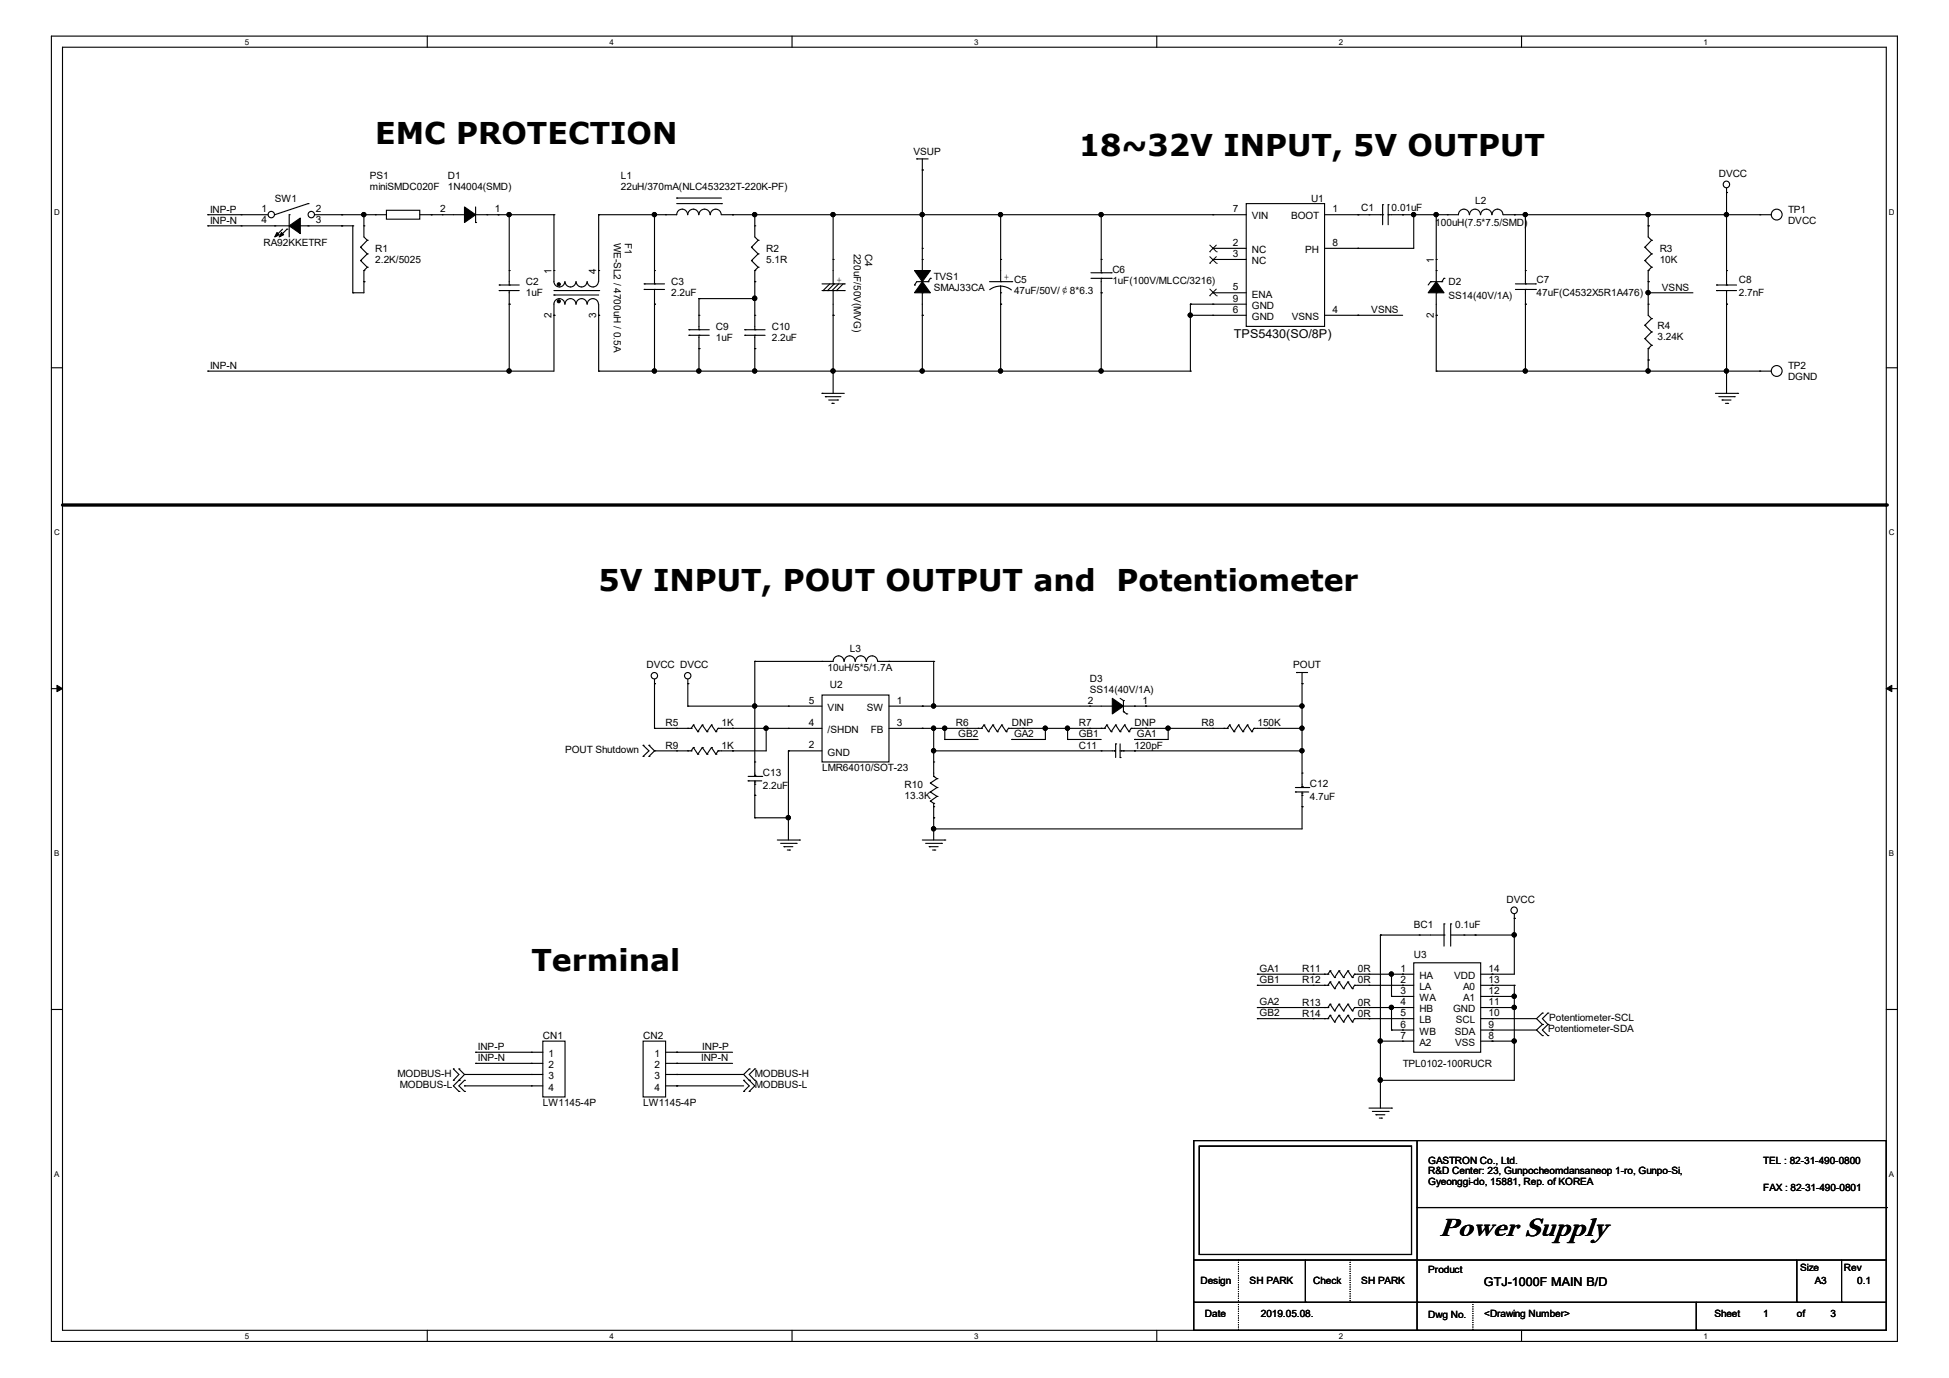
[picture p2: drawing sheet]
<svg xmlns="http://www.w3.org/2000/svg" width="297mm" height="210mm" viewBox="0 0 297 210" stroke-linecap="round" stroke-linejoin="round" font-family="sans-serif">
<path d="M7.8 5.5h281.3v198.9h-281.3zM9.5 7.2h277.9v195.5h-277.9z" fill="none" stroke="#000" stroke-width=".17"/>
<g fill="#fff">
<path d="M37.3 5.7h.6v1.3h-.6z"/>
<path d="M37.3 202.9h.6v1.4h-.6z"/>
</g>
<path d="M65.1 5.5v1.7M65.1 202.7v1.7" fill="none" stroke="#000" stroke-width=".17"/>
<g fill="#fff">
<path d="M92.9 5.7h.6v1.3h-.6z"/>
<path d="M92.9 202.9h.6v1.4h-.6z"/>
</g>
<path d="M120.7 5.5v1.7M120.7 202.7v1.7" fill="none" stroke="#000" stroke-width=".17"/>
<g fill="#fff">
<path d="M148.5 5.7h.6v1.3h-.6z"/>
<path d="M148.5 202.9h.6v1.4h-.6z"/>
</g>
<path d="M176.3 5.5v1.7M176.3 202.7v1.7" fill="none" stroke="#000" stroke-width=".17"/>
<g fill="#fff">
<path d="M204 5.7h.7v1.3h-.7z"/>
<path d="M204 202.9h.7v1.4h-.7z"/>
</g>
<path d="M231.9 5.5v1.7M231.9 202.7v1.7" fill="none" stroke="#000" stroke-width=".17"/>
<g fill="#fff">
<path d="M259.6 5.7h.7v1.3h-.7z"/>
<path d="M259.6 202.9h.7v1.4h-.7z"/>
<path d="M8.3 31.6h.8v1.4h-.8z"/>
<path d="M287.9 31.6h.8v1.4h-.8z"/>
<path d="M8.3 80.5h.8v1.3h-.8z"/>
<path d="M287.9 80.5h.8v1.3h-.8z"/>
</g>
<path d="M7.8 56h1.7M287.4 56h1.7" fill="none" stroke="#000" stroke-width=".17"/>
<g fill="#fff">
<path d="M8.3 129.4h.7v1.3h-.7z"/>
<path d="M287.9 129.4h.7v1.3h-.7z"/>
</g>
<path d="M7.8 104.9h1.7M287.4 104.9h1.7" fill="none" stroke="#000" stroke-width=".17"/>
<path d="M8.7 104.4l.8 .5-.8 .5zM287.4 104.9l.9-.5v1z" fill="#000" stroke="#000" stroke-width=".15"/>
<g fill="#fff">
<path d="M8.3 178.3h.7v1.3h-.7z"/>
<path d="M287.9 178.3h.7v1.3h-.7z"/>
</g>
<g fill="none" stroke="#000" stroke-width=".17">
<path d="M31.7 32.7h.1M31.7 34.4h.1M31.7 32.7h5M31.7 34.4h5M41.9 34.4h.1M41.9 34.4h5M42 35.9h.1M43.1 34.9l-1.1 1M43.7 34.9h.1M43.7 34.9l-1 1M44.1 32.7h.1M44.1 32.7v3.4"/>
<path d="M46.9 31h.1M46.9 34.4h.1M46.9 31l-5 1.7M52.1 32.7h.1M52.1 34.4h.1M52.1 32.7h5.1M52.1 34.4h1.7M53.8 34.4h.1M53.8 34.4v10.2M54.9 37.7h.1M54.9 39.7h.1M54.9 37.7l1.1 1"/>
<path d="M54.9 39.7l1.1 1M55.5 32.7h.1M55.5 34.4h.1M55.5 32.7v3.4l.5 .5M56 36.6h.1M56 38.7h.1M56 36.6l-1.1 1.1M56 38.7l-1.1 1M65.7 32.7h.1M65.7 32.7h5.1M67.4 32.7h.1M70.8 32.7h.1"/>
<path d="M72.5 33.9h.1M72.5 32.7h11.9M72.5 31.5v2.4M74.2 32.7h.1M75.9 32.7h.1M77.6 32.7h.1M77.6 32.7v8.5M84.4 32.7h.1M84.4 32.7v8.5M91.2 32.7h.1M91.2 32.7h11.9a.83 .83 0 0 1 .8-.8 .83 .83 0 0 1 .9 .8M91.2 32.7v8.5"/>
<path d="M99.7 32.7h.1M99.7 32.7v8.5M101.4 32.7h.1M103.1 30.2h.1M103.1 30.2h6.8M103.1 31h6.8M104.8 32.7a.83 .83 0 0 1 .8-.8 .83 .83 0 0 1 .9 .8M106.5 32.7a.85 .85 0 0 1 .9-.8 .85 .85 0 0 1 .8 .8M108.2 32.7a.83 .83 0 0 1 .9-.8 .83 .83 0 0 1 .8 .8M109.9 31h.1M109.9 32.7h80M111.6 32.7h.1"/>
<path d="M115 32.7h.1M115 32.7v1.7M127 32.7h.1M127 39.5h.1M127 32.7v10.6M139.7 24.2h.1M139.7 24.2h1.7M140.5 32.7h.1M140.5 25.9h.1M140.5 39.5h.1M140.5 37.8h.1M140.5 24.2v17"/>
<path d="M152.5 32.7h.1M152.5 32.7v6.8M167.8 32.7h.1M167.8 32.7v6.8M184.8 32.7h.1M184.8 37.8h.1M184.8 39.5h.1M184.8 37.8h5.1M184.8 39.5h5.1M189.9 31h11.9v18.7h-11.9zM201.8 32.7h8.9M206.9 32.7h.1"/>
<path d="M206.9 37.8h.1M208.6 32.7h.1M210.7 32.7h.1M210.7 31.2h.1M210.7 31.2v3M211.5 31.2h.1M211.5 32.7h.1M211.5 32.7h9.1M211.5 31.2v3M213.7 32.7h.1M215.4 32.7h.1M215.4 32.7v5.1h-13.6"/>
<path d="M218.9 32.7h.1M218.9 32.7v6.8M230.8 32.7h.1M230.8 32.7h37.4M232.5 32.7h.1M232.5 32.7v8.5M251.2 32.7h.1M251.2 34.4h.1M251.2 32.7v1.7M263.1 32.7h.1M263.1 29.3h.1M263.1 28.7v12.5"/>
<path d="M31.7 56.6h.1M53.8 44.6h.1M55.5 42.9h.1M55.5 41.2h.1M55.5 41.2v3.4h-1.7M56 40.7h.1M56 40.7l-.5 .5M77.6 56.6h.1M77.6 46.4h.1M77.6 46.4v10.2M84.4 48h.1M84.4 48v8.6h-52.7"/>
<path d="M91.2 56.6h.1M91.2 48h.1M91.2 56.6h90.2M91.2 48v8.6M99.7 56.6h.1M99.7 46.4h.1M99.7 46.4v10.2M106.5 45.5h.1M106.5 53.1h.1M106.5 56.6h.1M106.5 45.5v2.5M106.5 53.1v3.5"/>
<path d="M106.5 45.5h8.5M113.5 50.2h.1M113.5 51.1h.1M113.5 50.2h3.1M113.5 51.1h3.1M115 45.5h.1M115 53.1h.1M115 56.6h.1M115 42.9h.1M115 51.1h.1M115 50.2h.1M115 48h.1"/>
<path d="M115 42.9v7.3M115 51.1v5.5M125.3 59.9h.1M125.3 59.9h3.4M125.3 43.3h3.4M125.3 44.3h3.4M125.4 44.3h.1M126.1 44.3h.1M126.4 43.3l-1 1M126.8 44.3h.1M127 56.6h.1M127 48h.1"/>
<path d="M127 43.3h.1M127 44.3h.1M127 44.3v15.6M127.1 43.3l-1 1M127.5 44.3h.1M127.8 43.3l-1 1M128.5 43.3l-1 1M128.7 43.3h.1M128.7 44.3h.1M139.4 43.4h.1M140.5 48h.1M140.5 56.6h.1"/>
<path d="M140.5 44.6h.1M140.5 44.6v12M141.4 42.9h.1M141.4 42.9h-1.7l-.3 .5M141.8 42.4h.1M141.8 42.4l-.4 .5M152.5 46.4h.1M152.5 56.6h.1M152.5 46.4v10.2M167.8 44.6h.1M167.8 56.6h.1M167.8 44.6v12"/>
<path d="M181.4 46.4h.1M181.4 48h.1M181.4 56.6h.1M181.4 46.4h8.5M181.4 46.4v10.2M181.4 48h8.5M184.8 44.6h.1M184.8 48h.1M184.8 46.4h.1M184.8 44.6h5.1M201.8 48h11.9M206.9 48h.1"/>
<path d="M218.9 56.6h.1M218.9 48h.1M218.9 48v8.6M218.9 56.6h51M232.5 56.6h.1M232.5 46.4h.1M232.5 46.4v10.2M251.2 44.6h.1M251.2 56.6h.1M251.2 54.9h.1M251.2 42.9h.1M251.2 44.6h6.8"/>
<path d="M251.2 42.9v3.5M251.2 54.9v1.7M261.4 59.9h3.4M263.1 56.6h.1M263.1 46.4h.1M263.1 46.4v13.5M264.8 59.9h.1M268.2 56.6h.1M125.8 60.5h.1M125.8 60.5h2.3M126.3 61h1.3M126.8 61.5h.1"/>
<path d="M126.8 61.5h.3M127.6 61h.1M261.9 60.5h2.4M262.4 61h.1M262.4 61h1.4M262.9 61.5h.4M263.3 61.5h.1M264.3 60.5h.1M98 115.3h.1M98 113.6h.1M98 113.6l.9 .8-.9 .9M98.9 113.6h.1"/>
<path d="M98.9 115.3h.1M98.9 113.6l.8 .8M99.7 104.2h.1M99.7 111h.1M99.7 114.4h.1M99.7 111h5.6M99.7 103.5v7.5M99.7 114.4h3.4M99.7 114.4l-.8 .9M103.1 111h.1M104.8 104.2h.1M104.8 107.6h.1"/>
<path d="M104.8 111h.1M104.8 103.5v4.1M104.8 107.6h15.3M105.3 111h.1M105.7 110.5h.1M105.7 110.5l.6 1M105.7 110.5l-.4 .5M106.3 111.5h.1M107 110.5h.1M107 110.5l.7 1M107 110.5l-.7 1M107.7 111.5h.1"/>
<path d="M108.4 110.5h.1M108.4 110.5l.7 1M108.4 110.5l-.7 1M109.1 111.5h.1M109.4 111h.1M109.4 111h10.7M109.4 111l-.3 .5M111.6 111h.1M111.6 114.4h.1M115 107.6h.1M115 100.8h.1M115 100.8h10.3"/>
<path d="M115 100.8v15.3M116.8 111h.1M116.8 111v3.4h-5.2M120.1 114.4h.1M120.1 114.4v13.6M135.5 100.8h.1M135.5 100.8h6.8M140.5 111h.1M140.5 107.6h.1M140.5 107.6h25.6M140.5 111h6.9M142.3 114.4h.1"/>
<path d="M142.3 111h.1M142.3 107.6h.1M142.3 100.8h.1M142.3 100.8v6.8M142.3 111v5.1M142.3 114.4h27.7M144 111h.1M144 112.7h.1M144 111v1.7M144 112.7h5.1M154.2 112.7h.1M155.9 111h.1"/>
<path d="M155.9 111h10.2M159.3 111h.1M159.3 111v1.7h-5.1M162.7 111h.1M162.7 112.7h.1M162.7 112.7h5.1M162.7 111v1.7M167.8 114.4h.1M169.8 114.4h.1M170 113.4h.1M170 113.4v2M170.7 115.4h.1"/>
<path d="M170.7 114.4h27.7M170.7 113.4v2M170.9 114.4h.1M171.2 114.4h.1M172.9 114.4h.1M172.9 112.7h.1M174.6 107.6h.1M174.6 111h.1M174.6 107.6h23.8M174.6 111h12.4M178 111h.1M178 111v1.7h-5.1"/>
<path d="M184.8 111h.1M186.5 111h.1M187 111h.1M187.4 110.5h.1M187.4 110.5l.6 1M187.4 110.5l-.4 .5M188 111.5h.1M188.7 110.5h.1M188.7 110.5l.7 1M188.7 110.5l-.7 1M189.4 111.5h.1M190.1 110.5h.1"/>
<path d="M190.1 110.5l.7 1M190.1 110.5l-.7 1M190.8 111.5h.1M191.1 111h.1M191.1 111h7.3M191.1 111l-.3 .5M193.3 111h.1M197.6 102.5h.1M197.6 102.5h1.7M198.4 114.4h.1M198.4 111h.1M198.4 104.2h.1"/>
<path d="M198.4 107.6h.1M198.4 102.5v15.3M115 124.6h.1M115 121.2h.1M115 121.2v3.4M115 124.6h5.1M118.4 128h3.4M119 128.5h2.3M119.5 129h.1M119.5 129h1.3M120 129.5h.3M120.1 124.6h.1"/>
<path d="M120.3 129.5h.1M121.3 128.5h.1M121.8 128h.1M140.5 128h3.5M141.1 128.5h2.4M141.6 129h.1M141.6 129h1.4M142.1 129.5h.4M142.3 126.3h.1M142.3 124.6h.1M142.3 124.6v3.4M142.5 129.5h.1"/>
<path d="M143.5 128.5h.1M144 128h.1M198.4 122.9h.1M198.4 122.9v3.4h-56.1M230.8 140h.1M230.8 139.3v9.2h-5.2M7.8 153.8h1.7M191.6 153.5h.1M191.6 155.2h.1M191.6 148.5h.1M191.6 150.2h.1M191.6 150.2h10.8"/>
<path d="M191.6 148.5h8.5M191.6 153.5h10.8M191.6 155.2h8.5M200.1 150.2h.1M200.1 153.5h.1M201.8 150.2h.1M201.8 153.5h.1M202.4 150.2h.1M202.4 153.5h.1M202.7 149.6h.1M202.7 153h.1M202.7 149.6l.7 1.1"/>
<path d="M202.7 149.6l-.3 .6M202.7 153l.7 1.1M202.7 153l-.3 .5M203.4 150.7h.1M203.4 154.1h.1M204 149.6h.1M204 153h.1M204 149.6l.7 1.1M204 149.6l-.6 1.1M204 153l.7 1.1M204 153l-.6 1.1M204.7 150.7h.1"/>
<path d="M204.7 154.1h.1M205.4 149.6h.1M205.4 153h.1M205.4 149.6l.7 1.1M205.4 149.6l-.7 1.1M205.4 153l.7 1.1M205.4 153l-.7 1.1M206.1 150.7h.1M206.1 154.1h.1M206.4 150.2h.1M206.4 153.5h.1M206.4 150.2h9"/>
<path d="M206.4 153.5h9M206.4 150.2l-.3 .5M206.4 153.5l-.3 .6M208.6 153.5h.1M208.6 155.2h.1M208.6 150.2h.1M208.6 148.5h6.8M208.6 155.2h6.8M210.4 158.7h.1M210.4 142.5h.1M210.4 158.7h5M210.4 142.5v26.4"/>
<path d="M210.4 142.5h5.9M212 151.8h.1M212 148.5h.1M212 153.5h.1M212 157h.1M212 151.8h3.4M212 148.5v3.3M212 153.5v3.5M212 157h3.4M213.7 150.2h.1M213.7 148.5h.1M213.7 151.8h.1"/>
<path d="M213.7 153.5h.1M213.7 155.2h.1M213.7 157h.1M213.7 158.7h.1M215.4 146.7h10.2v13.7h-10.2zM224.8 142.5h.1M224.8 142.5h6M225.6 150.2h5.2M225.6 151.8h5.2M225.6 158.7h5.2M225.6 153.5h5.2M225.6 155.2h8.5"/>
<path d="M225.6 157h8.5M227.4 150.2h.1M227.4 151.8h.1M227.4 148.5h.1M227.4 153.5h.1M227.4 158.7h.1M227.4 155.2h.1M227.4 157h.1M230.8 153.5h.1M230.8 158.7h.1M230.8 150.2h.1M230.8 142.5h.1"/>
<path d="M230.8 151.8h.1M230.8 150.2v14.4h-20.4M234.1 155.2l.9 .9M234.1 157l.9 .8M235 154.4h.1M235 156.1h.1M235 157.8h.1M235 154.4l-.9 .8M235 156.1l-.9 .9M235.9 156.1h.1M235.9 154.4h.1M235.9 157.8h.1"/>
<path d="M235.9 154.4l-.9 .8 .9 .9M235.9 156.1l-.9 .9 .9 .8M287.4 153.8h1.7M69.1 162.9h.1M69.1 164.6h.1M69.1 162.9l.8 .8-.8 .9M69.9 164.6h.1M69.9 166.3h.1M69.9 162.9h.1M69.9 164.6l-.8 .9 .8 .8M69.9 162.9l.9 .8M70.8 163.7h.1"/>
<path d="M70.8 165.5h.1M70.8 164.6h.1M70.8 166.3h.1M70.8 163.7h10.2M70.8 165.5h10.2M70.8 164.6l-.9 .9 .9 .8M70.8 163.7l-.9 .9M72.5 162.1h.1M72.5 160.4h.1M72.5 162.1h8.5M72.5 160.4h8.5M103.1 162.1h.1"/>
<path d="M103.1 160.4h.1M103.1 163.7h.1M103.1 165.5h.1M103.1 162.1h8.5M103.1 160.4h8.5M103.1 163.7h10.2M103.1 165.5h10.2M113.3 164.6h.1M113.3 166.3h.1M113.3 164.6l.9 .9-.9 .8M113.3 163.7l.9 .9M114.2 164.6h.1"/>
<path d="M114.2 166.3h.1M114.2 162.9h.1M114.2 164.6l.8 .9-.8 .8M114.2 162.9l-.9 .8M115 162.9h.1M115 164.6h.1M115 162.9l-.8 .8 .8 .9M181.9 173.8h105.5v28.9h-105.5zM182.8 174.7h32.3v16.5h-32.3zM208.6 168.9h3.4M209.1 169.4h2.4M209.7 169.9h.1"/>
<path d="M209.7 169.9h1.3M210.2 170.4h.3M210.4 164.6h.1M210.5 170.4h.1M211.5 169.4h.1M212 168.9h.1M215.9 173.8v28.9M181.9 198.5h.1M181.9 192h.1M181.9 198.5h105.5M181.9 192h105.5M198.9 198.5h.1"/>
<path d="M198.9 192v6.5M215.9 198.5h.1M215.9 184h71.5M258.5 198.5v4.2M273.8 198.5h.1M273.8 192v6.5M280.6 198.5h.1M280.6 192v6.5M287.4 184h.1M215.9 202.7h.1M258.5 202.7h.1"/>
<circle cx="263.1" cy="28.1" r=".5"/>
<circle cx="270.7" cy="56.5" r=".83"/>
<circle cx="99.7" cy="103" r=".49"/>
<circle cx="104.8" cy="103" r=".49"/>
<circle cx="230.7" cy="138.7" r=".5"/>
</g>
<path d="M9.5 77h277.9" fill="none" stroke="#000" stroke-width=".51"/>
<circle cx="287.4" cy="77" r=".25" fill="#000"/>
<g fill="#000" stroke="#000" stroke-width=".17">
<path d="M42.2 35.4l.3 .4-.6 .3z" fill-rule="evenodd"/>
<path d="M42.9 35.4l.3 .4-.7 .3z" fill-rule="evenodd"/>
<path d="M44.1 34.4l1.7-1.2v2.4z" fill-rule="evenodd"/>
<path d="M70.8 31.5l1.7 1.2-1.7 1.2z" fill-rule="evenodd"/>
<path d="M140.5 42.9l1.3 1.7h-2.4z" fill-rule="evenodd"/>
<path d="M139.4 41.2h2.4l-1.3 1.7z" fill-rule="evenodd"/>
<circle cx="55.4" cy="32.7" r=".32"/>
<circle cx="77.6" cy="32.7" r=".32"/>
<circle cx="99.7" cy="32.7" r=".32"/>
<circle cx="115" cy="32.7" r=".32"/>
<circle cx="126.9" cy="32.7" r=".32"/>
<circle cx="140.5" cy="32.7" r=".32"/>
<circle cx="152.5" cy="32.7" r=".32"/>
<circle cx="167.8" cy="32.7" r=".32"/>
<circle cx="215.4" cy="32.7" r=".32"/>
<circle cx="218.8" cy="32.7" r=".32"/>
<circle cx="232.4" cy="32.7" r=".32"/>
<circle cx="251.1" cy="32.7" r=".32"/>
<circle cx="263.1" cy="32.7" r=".32"/>
<circle cx="77.6" cy="56.5" r=".32"/>
<circle cx="99.7" cy="56.5" r=".32"/>
<circle cx="106.5" cy="56.5" r=".32"/>
<circle cx="115" cy="45.5" r=".33"/>
<circle cx="115" cy="56.5" r=".32"/>
<circle cx="126.9" cy="56.5" r=".32"/>
<circle cx="140.5" cy="56.5" r=".32"/>
<circle cx="152.5" cy="56.5" r=".32"/>
<circle cx="167.8" cy="56.5" r=".32"/>
<circle cx="181.4" cy="48" r=".32"/>
<circle cx="232.4" cy="56.5" r=".32"/>
<circle cx="251.1" cy="44.6" r=".32"/>
<circle cx="251.1" cy="56.5" r=".32"/>
<circle cx="263.1" cy="56.5" r=".32"/>
<circle cx="115" cy="107.6" r=".32"/>
<circle cx="116.7" cy="111" r=".32"/>
<circle cx="142.3" cy="111" r=".32"/>
<circle cx="142.3" cy="114.4" r=".32"/>
<circle cx="142.3" cy="107.6" r=".32"/>
<circle cx="144" cy="111" r=".32"/>
<circle cx="159.3" cy="111" r=".32"/>
<circle cx="162.7" cy="111" r=".32"/>
<circle cx="178" cy="111" r=".32"/>
<circle cx="198.4" cy="114.4" r=".32"/>
<circle cx="198.4" cy="107.6" r=".32"/>
<circle cx="198.4" cy="111" r=".32"/>
<circle cx="120.1" cy="124.6" r=".32"/>
<circle cx="142.3" cy="126.3" r=".32"/>
<circle cx="210.3" cy="158.6" r=".32"/>
<circle cx="212" cy="153.5" r=".32"/>
<circle cx="212" cy="148.4" r=".32"/>
<circle cx="230.7" cy="151.8" r=".32"/>
<circle cx="230.7" cy="142.5" r=".32"/>
<circle cx="230.7" cy="158.6" r=".32"/>
<circle cx="230.7" cy="153.5" r=".32"/>
<circle cx="210.3" cy="164.6" r=".33"/>
</g>
<path d="M188.7 192v6.5M188.7 198.5h.1M188.7 198.5v4.2M205.7 192v6.5M205.7 198.5h.1M224.5 198.5v4.2M188.7 202.7h.1M224.5 202.7h.1" fill="none" stroke="#000" stroke-width=".17" stroke-dasharray="0 .3"/>
<path d="M184.3 38.4h.1M184.3 37.3l1.1 1.1M184.3 39.1l1.1 1M185.4 38.4h.1M185.4 37.3l-1.1 1.1M185.4 39.1l-1.1 1M184.3 40.1h.1M184.3 45.1h.1M184.3 44l1.1 1.1M185.4 40.1h.1M185.4 45.1h.1M185.4 44l-1.1 1.1" fill="none" stroke="#000" stroke-width=".15"/>
<circle cx="41.3" cy="32.7" r=".49" fill="#fff" stroke="#000" stroke-width=".17"/>
<path d="M36.7 32.7h.1M36.7 32.7h4.2" fill="none" stroke="#000" stroke-width=".17"/>
<circle cx="47.4" cy="32.7" r=".49" fill="#fff" stroke="#000" stroke-width=".17"/>
<g fill="none" stroke="#000" stroke-width=".17">
<path d="M36.7 34.4h.1M36.7 34.4h5.2M46.9 34.4h5.2M48 32.7h4.1M52.1 32.7h.1M52.1 34.4h.1M57.2 32.7h.1M57.2 32.7h1.7M58.9 32h5.1v1.4h-5.1zM64 32.7h1.7M65.7 32.7h.1M114.5 37.7h.1"/>
<path d="M114.5 39.7h.1M114.5 37.7l1 1M114.5 39.7l1 1M115 34.4h.1M115 34.4v1.7l.5 .5M115.5 36.6h.1M115.5 38.7h.1M115.5 36.6l-1 1.1M115.5 38.7l-1 1M152.5 39.5h.1M152.5 39.5v3.4M167.8 39.5h.1"/>
<path d="M167.8 39.5v2.1M218.9 39.5h.1M218.9 39.5v3.4M220.6 32.7h1.6a.83 .83 0 0 1 .9-.8 .83 .83 0 0 1 .8 .8M220.6 32.7h.1M223.9 32.7a.83 .83 0 0 1 .9-.8 .83 .83 0 0 1 .8 .8M225.6 32.7a.85 .85 0 0 1 .9-.8 .85 .85 0 0 1 .8 .8M227.4 32.7a.83 .83 0 0 1 .8-.8 .83 .83 0 0 1 .8 .8M229.1 32.7h1.7M230.8 32.7h.1M250.7 37.7h.1M250.7 39.7h.1"/>
<path d="M250.7 37.7l1 1M250.7 39.7l1 1M251.2 34.4h.1M251.2 34.4v1.7l.5 .5M251.7 36.6h.1M251.7 38.7h.1M251.7 36.6l-1 1.1M251.7 38.7l-1 1M268.2 32.7h.1M268.2 32.7h1.7M76.1 43.4h.1M76.1 44.3h.1"/>
<path d="M76.1 44.3h3M76.1 43.4h3M77.6 44.3h.1M77.6 43.4h.1M77.6 46.4h.1M77.6 41.2h.1M77.6 41.2v2.2M77.6 44.3v2.1M84.4 45h.1M84.4 41.2v1.7a.83 .83 0 0 0 .8 .8 .83 .83 0 0 0 .9-.8M84.4 41.2h.1M84.4 48h.1"/>
<path d="M84.4 44.3h6.8M84.4 45h6.8M86.1 46.4a.83 .83 0 0 0-.9-.9 .83 .83 0 0 0-.8 .9v1.6M86.1 42.9a.83 .83 0 0 0 .8 .8 .83 .83 0 0 0 .9-.8M86.1 46.4a.83 .83 0 0 1 .8-.9 .83 .83 0 0 1 .9 .9M87.8 42.9a.83 .83 0 0 0 .8 .8 .83 .83 0 0 0 .9-.8M87.8 46.4a.83 .83 0 0 1 .8-.9 .83 .83 0 0 1 .9 .9M89.5 42.9a.85 .85 0 0 0 .8 .8 .85 .85 0 0 0 .9-.8M89.5 46.4a.85 .85 0 0 1 .8-.9 .85 .85 0 0 1 .9 .9M91.2 44.3h.1M91.2 41.2h.1M91.2 48h.1"/>
<path d="M91.2 41.2v1.7M91.2 46.4v1.6M98.2 44.1h.1M98.2 43.3h.1M98.2 44.1h3.1M98.2 43.3h3.1M99.7 43.3h.1M99.7 44.1h.1M99.7 41.2h.1M99.7 46.4h.1M99.7 41.2v2.1M99.7 44.1v2.3"/>
<path d="M105 50.2h.1M105 51.1h.1M105 50.2h3.1M105 51.1h3.1M106.5 51.1h.1M106.5 50.2h.1M106.5 53.1h.1M106.5 48h.1M106.5 48v2.2M106.5 51.1v2M115 41.2h.1M115 42.9h.1"/>
<path d="M115 41.2v1.7M115.5 40.7h.1M115.5 40.7l-.5 .5M150.8 42.9h3.4M152.5 44.6h.1M152.5 42.9h.1M152.5 43.6l1 .2 .6 .4M152.5 43.6h-.1a2.7 2.7 0 0 0-1.6 .5M152.5 46.4h.1M152.5 43.6v2.8M154.2 42.9h.1M166.2 42.4h3.1"/>
<path d="M166.2 41.6h3.1M167.8 41.6h.1M167.8 42.4h.1M167.8 44.6h.1M167.8 42.4v2.2M169.3 42.4h.1M169.3 41.6h.1M218 42.9h.1M218 42.9h1.7M218 42.9l-.4 .5M218.9 44.6h.1M218.9 41.2h.1"/>
<path d="M218.9 48h.1M218.9 44.6v3.4M219.7 42.9h.1M220 42.4h.1M220 42.4l-.3 .5M230.9 44.1h3.1M230.9 43.3h3.1M232.5 43.3h.1M232.5 44.1h.1M232.5 41.2h.1M232.5 46.4h.1M232.5 41.2v2.1"/>
<path d="M232.5 44.1v2.3M234 44.1h.1M234 43.3h.1M250.7 49.6h.1M250.7 51.6h.1M250.7 49.6l1 1M250.7 51.6l1 1M251.2 53.1h.1M251.2 46.4h.1M251.2 54.9h.1M251.2 41.2h.1M251.2 42.9h.1"/>
<path d="M251.2 46.4v1.6l.5 .6M251.2 41.2v1.7M251.2 53.1v1.8M251.7 48.6h.1M251.7 50.6h.1M251.7 52.6h.1M251.7 40.7h.1M251.7 48.6l-1 1M251.7 50.6l-1 1M251.7 52.6l-.5 .5M251.7 40.7l-.5 .5M261.6 43.4h.1"/>
<path d="M261.6 44.3h.1M261.6 44.3h3M261.6 43.4h3M263.1 44.3h.1M263.1 43.4h.1M263.1 46.4h.1M263.1 41.2h.1M263.1 41.2v2.2M263.1 44.3v2.1M103.1 114.4h.1M103.1 114.4h2.2M104.8 114.4h.1"/>
<path d="M105.3 114.4h.1M105.7 113.9h.1M105.7 113.9l.6 1M105.7 113.9l-.4 .5M106.3 114.9h.1M107 113.9h.1M107 113.9l.7 1M107 113.9l-.7 1M107.7 114.9h.1M108.4 113.9h.1M108.4 113.9l.7 1M108.4 113.9l-.7 1"/>
<path d="M109.1 114.9h.1M109.4 114.4h.1M109.4 114.4h2.2M109.4 114.4l-.3 .5M111.6 114.4h.1M114 119h.1M114 118.3h2.1M114 119h2.1M115 118.2h.1M115 119.5h.1M115 119.2h.1M115 116.1h.1"/>
<path d="M115 116.1v2.2M115 119v2.2M116.1 118.3h.1M120.1 114.4h.1M120.1 111h.1M120.1 107.6h.1M120.1 111h5.2M120.1 107.6h5.2M120.1 114.4h5.2M125.3 105.9h10.2v10.2h-10.2zM125.3 100.8h1.7a.83 .83 0 0 1 .8-.9 .83 .83 0 0 1 .8 .9M125.3 100.8h.1"/>
<path d="M128.7 100.8a.83 .83 0 0 1 .8-.9 .83 .83 0 0 1 .8 .9M130.3 100.8a.83 .83 0 0 1 .9-.9 .83 .83 0 0 1 .8 .9M132 100.8a.85 .85 0 0 1 .9-.9 .85 .85 0 0 1 .8 .9M133.8 100.8h1.7M135.5 100.8h.1M135.5 111h5M135.5 107.6h5M140.5 107.6h.1M140.5 111h.1M141.8 119.3h.1M141.8 119.3l1 .7M142.3 118.3h.1"/>
<path d="M142.3 116.1h.1M142.3 116.1v2.2M142.3 118.3l.5 .4M142.8 118.7h.1M142.8 118.7l-1 .6M147.4 111h.1M147.4 111h2.2M149.1 111h.1M149.6 111h.1M149.9 110.5h.1M149.9 110.5l.7 1M149.9 110.5l-.3 .5"/>
<path d="M150.6 111.5h.1M151.3 110.5h.1M151.3 110.5l.7 1M151.3 110.5l-.7 1M152 111.5h.1M152.7 110.5h.1M152.7 110.5l.6 1M152.7 110.5l-.7 1M153.3 111.5h.1M153.7 111h.1M153.7 111h2.2M153.7 111l-.4 .5"/>
<path d="M155.9 111h.1M166.1 111h.1M166.1 107.6h.1M166.1 111h2.2M166.1 107.6h3.4M167.8 111h.1M168.3 111h.1M168.7 110.5h.1M168.7 110.5l.6 1M168.7 110.5l-.4 .5M169.3 111.5h.1M169.5 107.6h.1"/>
<path d="M170 110.5h.1M170 110.5l.7 1M170 110.5l-.7 1M170.7 111.5h.1M170.7 106.4l.5 .4M171.2 106.8h.1M171.2 108.5h.1M171.2 107.6h3.4M171.2 106.8v1.7M171.2 108.5l.5 .3M171.4 110.5h.1M171.4 110.5l.6 1"/>
<path d="M171.4 110.5l-.7 1M171.7 108.8h.1M172 111.5h.1M172.4 111h.1M172.4 111h2.2M172.4 111l-.4 .5M172.9 107.6h.1M174.6 111h.1M174.6 107.6h.1M198.4 119.8h.1M198.4 117.8h.1M198.4 117.8v2.2"/>
<path d="M115 121.2h.1M141.8 120.7h.1M141.8 122.1h.1M141.8 120.7l1 .7M141.8 122.1l.5 .3M142.3 122.4h.1M142.3 122.9h.1M142.3 124.6h.1M142.3 122.4v2.2M142.8 120h.1M142.8 121.4h.1M142.8 120l-1 .7"/>
<path d="M142.8 121.4l-1 .7M197.4 120.7h.1M197.4 120h2M197.4 120.7h2M198.4 121.2h.1M198.4 120.9h.1M198.4 122.9h.1M198.4 120.7v2.2M199.4 120h.1M82.7 158.7h3.4v8.5h-3.4zM98 158.7h3.4v8.5h-3.4zM200.1 155.2h.1"/>
<path d="M200.1 148.5h.1M200.1 155.2h2.3M200.1 148.5h2.3M201.8 155.2h.1M201.8 148.5h.1M202.4 155.2h.1M202.4 148.5h.1M202.7 154.7h.1M202.7 148h.1M202.7 154.7l.7 1M202.7 154.7l-.3 .5M202.7 148l.7 1"/>
<path d="M202.7 148l-.3 .5M203.4 155.7h.1M203.4 149h.1M204 154.7h.1M204 148h.1M204 154.7l.7 1M204 154.7l-.6 1M204 148l.7 1M204 148l-.6 1M204.7 155.7h.1M204.7 149h.1M205.4 154.7h.1"/>
<path d="M205.4 148h.1M205.4 154.7l.7 1M205.4 154.7l-.7 1M205.4 148l.7 1M205.4 148l-.7 1M206.1 155.7h.1M206.1 149h.1M206.4 155.2h.1M206.4 148.5h.1M206.4 155.2h2.2M206.4 155.2l-.3 .5M206.4 148.5h2.2"/>
<path d="M206.4 148.5l-.3 .5M208.6 155.2h.1M208.6 148.5h.1M216.3 142.5h.1M216.3 142.5h3.7M220 140.8h.1M220 142.5h.1M220 140.8v3.4M221.1 140.8h.1M221.1 140.8v3.4M221.1 142.5h3.7M223.1 142.5h.1"/>
<path d="M224.8 142.5h.1M81 160.4h.1M81 162.1h.1M81 163.7h.1M81 165.5h.1M81 160.4h1.7M81 162.1h1.7M81 163.7h1.7M81 165.5h1.7M101.4 160.4h1.7M101.4 162.1h1.7M101.4 163.7h1.7"/>
<path d="M101.4 165.5h1.7M103.1 160.4h.1M103.1 162.1h.1M103.1 163.7h.1M103.1 165.5h.1"/>
<circle cx="270.7" cy="32.7" r=".83"/>
</g>
<g fill="#000" stroke="#000" stroke-width=".17">
<path d="M218.9 42.9l1.1 1.7h-2.4z" fill-rule="evenodd"/>
<path d="M169.5 106.4l1.7 1.2-1.7 1.2z" fill-rule="evenodd"/>
<circle cx="55.4" cy="32.7" r=".32"/>
<circle cx="77.6" cy="32.7" r=".32"/>
<circle cx="99.7" cy="32.7" r=".32"/>
<circle cx="115" cy="32.7" r=".32"/>
<circle cx="126.9" cy="32.7" r=".32"/>
<circle cx="140.5" cy="32.7" r=".32"/>
<circle cx="152.5" cy="32.7" r=".32"/>
<circle cx="167.8" cy="32.7" r=".32"/>
<circle cx="215.4" cy="32.7" r=".32"/>
<circle cx="218.8" cy="32.7" r=".32"/>
<circle cx="232.4" cy="32.7" r=".32"/>
<circle cx="251.1" cy="32.7" r=".32"/>
<circle cx="263.1" cy="32.7" r=".32"/>
<circle cx="77.6" cy="56.5" r=".32"/>
<circle cx="85.2" cy="45.9" r=".23"/>
<circle cx="85.2" cy="43.3" r=".23"/>
<circle cx="99.7" cy="56.5" r=".32"/>
<circle cx="106.5" cy="56.5" r=".32"/>
<circle cx="115" cy="45.5" r=".33"/>
<circle cx="115" cy="56.5" r=".32"/>
<circle cx="126.9" cy="56.5" r=".32"/>
<circle cx="140.5" cy="56.5" r=".32"/>
<circle cx="152.5" cy="56.5" r=".32"/>
<circle cx="167.8" cy="56.5" r=".32"/>
<circle cx="181.4" cy="48" r=".32"/>
<circle cx="232.4" cy="56.5" r=".32"/>
<circle cx="251.1" cy="44.6" r=".32"/>
<circle cx="251.1" cy="56.5" r=".32"/>
<circle cx="263.1" cy="56.5" r=".32"/>
<circle cx="115" cy="107.6" r=".32"/>
<circle cx="116.7" cy="111" r=".32"/>
<circle cx="142.3" cy="111" r=".32"/>
<circle cx="142.3" cy="114.4" r=".32"/>
<circle cx="142.3" cy="107.6" r=".32"/>
<circle cx="144" cy="111" r=".32"/>
<circle cx="159.3" cy="111" r=".32"/>
<circle cx="162.7" cy="111" r=".32"/>
<circle cx="178" cy="111" r=".32"/>
<circle cx="198.4" cy="114.4" r=".32"/>
<circle cx="198.4" cy="107.6" r=".32"/>
<circle cx="198.4" cy="111" r=".32"/>
<circle cx="120.1" cy="124.6" r=".32"/>
<circle cx="142.3" cy="126.3" r=".32"/>
<circle cx="210.3" cy="158.6" r=".32"/>
<circle cx="212" cy="153.5" r=".32"/>
<circle cx="212" cy="148.4" r=".32"/>
<circle cx="230.7" cy="151.8" r=".32"/>
<circle cx="230.7" cy="142.5" r=".32"/>
<circle cx="230.7" cy="158.6" r=".32"/>
<circle cx="230.7" cy="153.5" r=".32"/>
<circle cx="210.3" cy="164.6" r=".33"/>
</g>
<g font-size="4.6">
<text x="57.2" y="22">EMC PROTECTION</text>
<text x="164.4" y="23.7">18~32V INPUT, 5V OUTPUT</text>
<text x="91.2" y="90.1">5V INPUT, POUT OUTPUT and Potentiometer</text>
<text x="81" y="148">Terminal</text>
</g>
<text font-size="4.3" x="219.4" y="188.4">Power Supply</text>
<g font-size="1.9">
<text x="188" y="51.4">TPS5430(SO/8P)</text>
<text x="226.1" y="195.9">GTJ-1000F MAIN B/D</text>
</g>
<g font-size="1.5">
<text x="139.2" y="23.6">VSUP</text>
<text x="56.3" y="27.3">PS1</text>
<text x="56.3" y="29">miniSMDC020F</text>
<text x="68.2" y="27.3">D1</text>
<text x="68.2" y="29">1N4004(SMD)</text>
<text x="94.6" y="27.3">L1</text>
<text x="94.6" y="29">22uH/370mA(NLC453232T-220K-PF)</text>
<text x="261.9" y="27">DVCC</text>
<text x="32" y="32.4">INP-P</text>
<text x="32" y="34.1">INP-N</text>
<text x="39.8" y="32.3">1</text>
<text x="39.8" y="34">4</text>
<text x="41.9" y="30.7">SW1</text>
<text x="48.1" y="32.3">2</text>
<text x="48.1" y="34">3</text>
<text x="67.1" y="32.3">2</text>
<text x="75.4" y="32.3">1</text>
<text x="187.9" y="32.3">7</text>
<text x="190.8" y="33.4">VIN</text>
<text x="196.7" y="33.4">BOOT</text>
<text x="199.8" y="30.7">U1</text>
<text x="203" y="32.3">1</text>
<text x="207.4" y="32.1">C1</text>
<text x="212.1" y="32.1">0.01uF</text>
<text x="218.7" y="34.5">100uH(7.5*7.5/SMD)</text>
<text x="224.8" y="31.1">L2</text>
<text x="272.5" y="32.4">TP1</text>
<text x="272.5" y="34.1">DVCC</text>
<text x="40.2" y="37.5">RA92KKETRF</text>
<text x="57.2" y="38.4">R1</text>
<text x="57.2" y="40.1">2.2K/5025</text>
<text x="84" y="41.7" transform="rotate(-90 84 41.7)">1</text>
<text x="90.9" y="41.7" transform="rotate(-90 90.9 41.7)">4</text>
<text x="93.5" y="37" transform="rotate(90 93.5 37)">WE-SL2 / 4700uH / 0.5A</text>
<text x="95.2" y="37" transform="rotate(90 95.2 37)">F1</text>
<text x="116.8" y="38.4">R2</text>
<text x="116.8" y="40.1">5.1R</text>
<text x="130.1" y="38.7" transform="rotate(90 130.1 38.7)">220uF/50V(MVG)</text>
<text x="131.8" y="38.7" transform="rotate(90 131.8 38.7)">C4</text>
<text x="169.5" y="41.6">C6</text>
<text x="187.9" y="37.5">2</text>
<text x="187.9" y="39.2">3</text>
<text x="190.8" y="38.6">NC</text>
<text x="190.8" y="40.3">NC</text>
<text x="198.9" y="38.6">PH</text>
<text x="203" y="37.5">8</text>
<text x="218.5" y="40" transform="rotate(-90 218.5 40)">1</text>
<text x="252.9" y="38.4">R3</text>
<text x="252.9" y="40.1">10K</text>
<text x="80.1" y="43.5">C2</text>
<text x="80.1" y="45.2">1uF</text>
<text x="102.3" y="43.5">C3</text>
<text x="102.3" y="45.2">2.2uF</text>
<text x="127.5" y="43.1">+</text>
<text x="142.3" y="42.6">TVS1</text>
<text x="142.3" y="44.3">SMAJ33CA</text>
<text x="153" y="42.6">+</text>
<text x="154.5" y="43.1">C5</text>
<text x="154.5" y="44.8">47uF/50V/￠8*6.3</text>
<text x="169.5" y="43.3">1uF(100V/MLCC/3216)</text>
<text x="187.9" y="44.2">5</text>
<text x="187.9" y="47.7">6</text>
<text x="187.9" y="46">9</text>
<text x="190.8" y="45.3">ENA</text>
<text x="190.8" y="47.1">GND</text>
<text x="203" y="47.7">4</text>
<text x="209" y="47.7">VSNS</text>
<text x="220.7" y="43.5">D2</text>
<text x="220.7" y="45.5">SS14(40V/1A)</text>
<text x="234.2" y="43.1">C7</text>
<text x="234.2" y="45.2">47uF(C4532X5R1A476)</text>
<text x="253.3" y="44.3">VSNS</text>
<text x="265" y="43.1">C8</text>
<text x="265" y="45.2">2.7nF</text>
<text x="84" y="48.4" transform="rotate(-90 84 48.4)">2</text>
<text x="90.9" y="48.4" transform="rotate(-90 90.9 48.4)">3</text>
<text x="109.1" y="50.3">C9</text>
<text x="109.1" y="52">1uF</text>
<text x="117.6" y="50.3">C10</text>
<text x="117.6" y="52">2.2uF</text>
<text x="190.8" y="48.8">GND</text>
<text x="196.9" y="48.8">VSNS</text>
<text x="218.5" y="48.4" transform="rotate(-90 218.5 48.4)">2</text>
<text x="252.6" y="50.1">R4</text>
<text x="252.6" y="51.8">3.24K</text>
<text x="32" y="56.2">INP-N</text>
<text x="272.5" y="56.3">TP2</text>
<text x="272.5" y="58">DGND</text>
<text x="98.5" y="101.9">DVCC DVCC</text>
<text x="129.5" y="99.3">L3</text>
<text x="197.1" y="101.9">POUT</text>
<text x="123.2" y="107.2">5</text>
<text x="126.1" y="102.2">10uH/5*5/1.7A</text>
<text x="126.5" y="104.9">U2</text>
<text x="136.7" y="107.2">1</text>
<text x="165.8" y="107.2">2</text>
<text x="166.1" y="103.9">D3</text>
<text x="166.1" y="105.6">SS14(40V/1A)</text>
<text x="174.1" y="107.2">1</text>
<text x="101.4" y="110.7">R5</text>
<text x="109.9" y="110.7">1K</text>
<text x="123.2" y="110.6">4</text>
<text x="126.1" y="111.7">/SHDN</text>
<text x="126.1" y="108.3">VIN</text>
<text x="132.1" y="108.3">SW</text>
<text x="132.7" y="111.7">FB</text>
<text x="136.7" y="110.6">3</text>
<text x="145.7" y="110.7">R6</text>
<text x="146" y="112.4">GB2</text>
<text x="154.2" y="110.7">DNP</text>
<text x="154.5" y="112.4">GA2</text>
<text x="164.4" y="112.4">GB1</text>
<text x="164.4" y="110.7">R7</text>
<text x="172.9" y="110.7">DNP</text>
<text x="173.2" y="112.4">GA1</text>
<text x="183.1" y="110.7">R8</text>
<text x="191.6" y="110.7">150K</text>
<text x="86.1" y="114.8">POUT Shutdown</text>
<text x="101.4" y="114.1">R9</text>
<text x="109.9" y="114.1">1K</text>
<text x="116.3" y="118.2">C13</text>
<text x="123.2" y="114">2</text>
<text x="125.3" y="117.5">LMR64010/SOT-23</text>
<text x="126.1" y="115.1">GND</text>
<text x="164.4" y="114.1">C11</text>
<text x="172.9" y="114.1">120pF</text>
<text x="199.6" y="119.9">C12</text>
<text x="116.3" y="120.2">2.2uF</text>
<text x="137.8" y="120.1">R10</text>
<text x="137.8" y="121.8">13.3K</text>
<text x="199.6" y="121.9">4.7uF</text>
<text x="229.6" y="137.6">DVCC</text>
<text x="215.4" y="141.4">BC1</text>
<text x="221.8" y="141.4">0.1uF</text>
<text x="192" y="148.1">GA1</text>
<text x="192" y="149.8">GB1</text>
<text x="198.4" y="149.9">R12</text>
<text x="198.4" y="148.1">R11</text>
<text x="206.9" y="149.9">0R</text>
<text x="206.9" y="148.1">0R</text>
<text x="213.4" y="148.1">1</text>
<text x="213.4" y="149.8">2</text>
<text x="215.4" y="145.9">U3</text>
<text x="216.3" y="149.2">HA</text>
<text x="221.6" y="149.2">VDD</text>
<text x="226.8" y="149.8">13</text>
<text x="226.8" y="148.1">14</text>
<text x="192" y="153.2">GA2</text>
<text x="192" y="154.9">GB2</text>
<text x="198.4" y="153.2">R13</text>
<text x="198.4" y="154.9">R14</text>
<text x="206.9" y="153.2">0R</text>
<text x="206.9" y="154.9">0R</text>
<text x="213.4" y="151.5">3</text>
<text x="213.4" y="153.2">4</text>
<text x="213.4" y="154.9">5</text>
<text x="216.3" y="150.9">LA</text>
<text x="216.3" y="152.6">WA</text>
<text x="216.3" y="154.3">HB</text>
<text x="216.3" y="156">LB</text>
<text x="221.4" y="154.3">GND</text>
<text x="221.8" y="156">SCL</text>
<text x="223" y="152.6">A1</text>
<text x="223" y="150.9">A0</text>
<text x="226.8" y="154.9">10</text>
<text x="226.8" y="153.2">11</text>
<text x="226.8" y="151.5">12</text>
<text x="236.1" y="155.6">Potentiometer-SCL</text>
<text x="72.8" y="161.7">INP-N</text>
<text x="72.8" y="160">INP-P</text>
<text x="82.7" y="158.4">CN1</text>
<text x="83.6" y="161.1">1</text>
<text x="98" y="158.4">CN2</text>
<text x="99.7" y="161.1">1</text>
<text x="106.9" y="161.7">INP-N</text>
<text x="107" y="160">INP-P</text>
<text x="213.4" y="156.6">6</text>
<text x="213.4" y="158.3">7</text>
<text x="216.3" y="157.7">WB</text>
<text x="216.3" y="159.4">A2</text>
<text x="221.7" y="157.7">SDA</text>
<text x="221.8" y="159.4">VSS</text>
<text x="226.8" y="158.3">8</text>
<text x="226.8" y="156.6">9</text>
<text x="235.9" y="157.3">Potentiometer-SDA</text>
<text x="60.6" y="164.1">MODBUS-H</text>
<text x="60.9" y="165.8">MODBUS-L</text>
<text x="83.6" y="162.8">2</text>
<text x="83.6" y="164.5">3</text>
<text x="83.6" y="166.2">4</text>
<text x="99.7" y="162.8">2</text>
<text x="99.7" y="164.5">3</text>
<text x="99.7" y="166.2">4</text>
<text x="115" y="165.8">MODBUS-L</text>
<text x="115" y="164.1">MODBUS-H</text>
<text x="213.8" y="162.6">TPL0102-100RUCR</text>
<text x="82.7" y="168.6">LW1145-4P</text>
<text x="98" y="168.6">LW1145-4P</text>
<text x="217.6" y="177.4">GASTRON Co., Ltd.</text>
<text x="217.6" y="179">R&amp;D Center: 23, Gunpocheomdansaneop 1-ro, Gunpo-Si,</text>
<text x="268.7" y="177.4">TEL : 82-31-490-0800</text>
<text x="217.6" y="180.6">Gyeonggi-do, 15881, Rep. of KOREA</text>
<text x="268.7" y="181.5">FAX : 82-31-490-0801</text>
<text x="182.9" y="195.6">Design</text>
<text x="190.4" y="195.6">SH PARK</text>
<text x="200.1" y="195.6">Check</text>
<text x="207.4" y="195.6">SH PARK</text>
<text x="217.6" y="193.9">Product</text>
<text x="274.3" y="193.8">Size</text>
<text x="276.5" y="195.6">A3</text>
<text x="281" y="193.8">Rev</text>
<text x="283" y="195.6">0.1</text>
<text x="183.6" y="200.7">Date</text>
<text x="192.1" y="200.7">2019.05.08.</text>
<text x="217.6" y="200.9">Dwg No.</text>
<text x="226.2" y="200.7">&lt;Drawing Number&gt;</text>
<text x="261.3" y="200.7">Sheet</text>
<text x="268.7" y="200.7">1</text>
<text x="273.8" y="200.7">of</text>
<text x="279" y="200.7">3</text>
</g>
<g font-size="1.2">
<text x="37.3" y="6.8">5</text>
<text x="92.9" y="6.8">4</text>
<text x="148.5" y="6.8">3</text>
<text x="204" y="6.8">2</text>
<text x="259.6" y="6.8">1</text>
<text x="8.3" y="32.7">D</text>
<text x="287.8" y="32.7">D</text>
<text x="8.3" y="81.6">C</text>
<text x="287.8" y="81.6">C</text>
<text x="8.3" y="130.5">B</text>
<text x="287.8" y="130.5">B</text>
<text x="8.3" y="179.4">A</text>
<text x="287.8" y="179.4">A</text>
<text x="37.3" y="204">5</text>
<text x="92.9" y="204">4</text>
<text x="148.5" y="204">3</text>
<text x="204" y="204">2</text>
<text x="259.6" y="204">1</text>
</g>
</svg>
